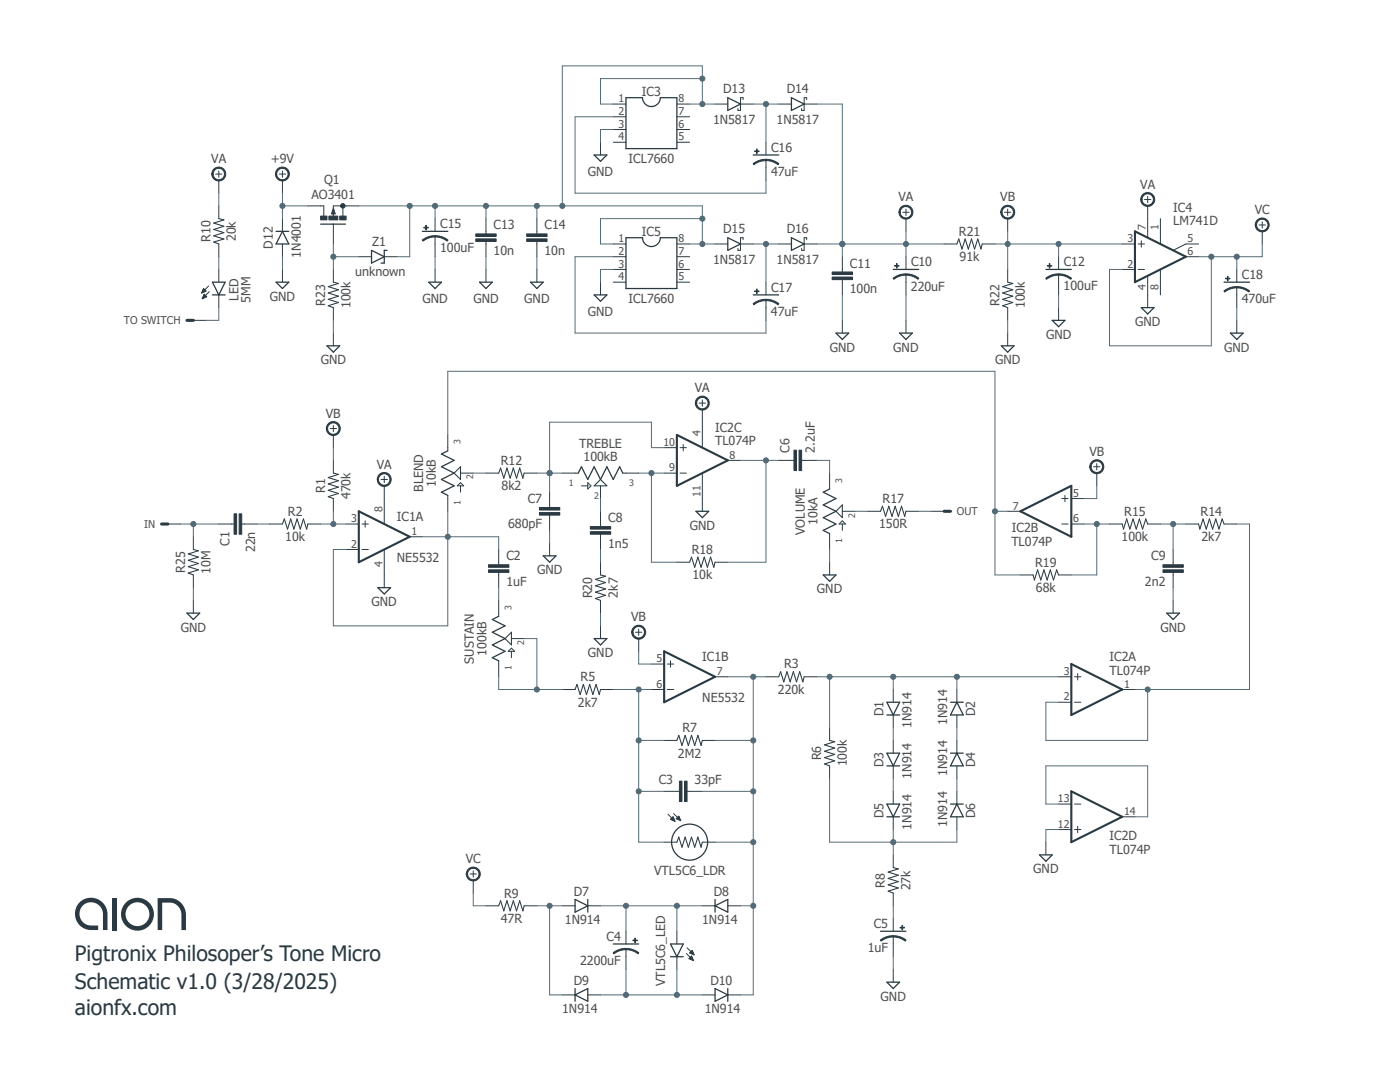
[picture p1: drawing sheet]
<svg xmlns="http://www.w3.org/2000/svg" width="279mm" height="216mm" viewBox="0 0 279 216" stroke-linecap="round" stroke-linejoin="round" font-family="sans-serif">
<!-- layer: Layer 1 -->
<path d="M43.7 43.6l1 .3-2 .6 2 .6-2 .7 2 .6-2 .7 2 .6-2 .6 1 .4M91.9 93.1v2.6l-1.3-1.3zM118.6 96.9l1.2-1.2 1.3 1.2zM168.1 100.8v2.5l-1.3-1.3zM100.8 127.4l1.3-1.2v2.5z" fill="none" stroke="#2b3a42" stroke-width=".21"/>
<g fill="none" stroke="#2b3a42" stroke-width=".2">
<path d="M55.7 34.7h1.3M56.4 34.1v1.3M40.3 58.4h.2M40.3 58.3h.4M40.4 58.1h.6M40.4 59.6h.1M40.4 58h.6M40.4 59.5h.3M40.5 59.3h.5M40.5 57.9h.4M40.5 57.8h.3M40.5 59.2h.7"/>
<path d="M40.6 59.1h.5M40.6 57.7h.1M40.6 57.6l.5 .5-.9 .4zM40.6 59h.4M40.7 58.9h.2M40.7 58.7l-.3 .9M40.7 58.7l.6 .5-.9 .4M40.7 58.7h.1M41.6 57.1l-1.4 1.4M41.8 58.2l-1.4 1.4M43.7 41.1v2.5M43.7 48.7v2.5"/>
<path d="M43.7 53.8v2.5M43.7 58.8v2.6M89.4 86.8v3.2M89.4 98.8v3.2M91.3 96.9l.6-.6 .6 .6zM91.9 96.9v1.3M91.9 94.4h2.5M112.2 94.4h3.2M116 96.9h1.3M117.3 96.3l.6 .6-.6 .7zM119.8 96.9v2.6M124.3 94.4h3.2"/>
<path d="M165.6 94.4v3.2M99.5 119.8v3.2M165.6 106.5v3.1M167.5 104.6l.6-.7 .6 .7zM168.1 104.6v1.2M168.1 102h2.5M99.5 131.9v3.1M101.4 130l.7-.7 .6 .7zM102.1 127.4h2.5M102.1 130v1.2"/>
</g>
<path d="M42.4 56.3h2.5l-1.2 2.5zM42.4 58.8h2.5M89.4 90l-1.3 .6 2.5 1.3-2.5 1.2 2.5 1.3-2.5 1.3 2.5 1.2-2.5 1.3 1.3 .6M115.4 94.4l.6-1.3 1.3 2.6 1.3-2.6 1.2 2.6 1.3-2.6 1.3 2.6 1.3-2.6 .6 1.3M165.6 97.6l-1.3 .6 2.5 1.3-2.5 1.3 2.5 1.2-2.5 1.3 2.5 1.3-2.5 1.2 1.3 .7M99.5 123l-1.2 .6 2.5 1.3-2.5 1.3 2.5 1.2-2.5 1.3 2.5 1.3-2.5 1.2 1.2 .7" fill="none" stroke="#2b3a42" stroke-width=".25"/>
<path d="M55.4 33.8a1.4 1.4 0 0 1 2.2 .2 1.4 1.4 0 0 1-.9 2.1 1.4 1.4 0 0 1-1.7-1.4h.2a1.14 1.14 0 0 1 1.7-.9 1.14 1.14 0 0 1 .1 1.9 1.14 1.14 0 0 1-1.8-.7v-.3h-.2z" fill-rule="evenodd" fill="#2b3a42"/>
<path d="M55.4 33.8a1.4 1.4 0 0 1 2.2 .2 1.4 1.4 0 0 1-.9 2.1 1.4 1.4 0 0 1-1.7-1.4h.2a1.14 1.14 0 0 1 1.7-.9 1.14 1.14 0 0 1 .1 1.9 1.14 1.14 0 0 1-1.8-.7v-.3h-.2zM56.4 36v2.5M107.1 43.6v3.1M107.1 48.2v3M180.2 42.4h1.2M180.8 41.7v1.3M33.5 104.6h2.5M185.9 102h2.5" fill="none" stroke="#2b3a42" stroke-width=".2"/>
<path d="M32.2 104.6h1.3M188.4 102h1.3" fill="none" stroke="#2b3a42" stroke-width=".61"/>
<g fill="#2b3a42" stroke="#2b3a42" stroke-width=".2">
<path d="M105.1 46.7h4.1v.5h-4.1z"/>
<path d="M105.1 47.7h4.1v.5h-4.1z"/>
</g>
<path d="M179.8 41.4a1.4 1.4 0 0 1 2.2 .2 1.4 1.4 0 0 1-.8 2.1 1.4 1.4 0 0 1-1.8-1.3h.3a1.14 1.14 0 0 1 1.6-1 1.14 1.14 0 0 1 .2 1.9 1.14 1.14 0 0 1-1.8-.7v-.2h-.3z" fill-rule="evenodd" fill="#2b3a42"/>
<g fill="none" stroke="#2b3a42" stroke-width=".2">
<path d="M122.4 48.7h2.5M122.4 51.2h2.5M122.4 53.8h2.5M122.4 56.3h2.5M135.1 48.7h2.5M135.1 51.2h2.5M135.1 53.8h2.5M135.1 56.3h2.5M142.7 48.7h2.5M147.8 48.7h2.5M148.3 47.8v-.4h-.5v2.6h-.5v-.4M152.9 59.9v1.5"/>
<path d="M155.4 48.7h2.5M160.5 48.7h2.5M161 47.8v-.4h-.5v2.6h-.5v-.4M179.8 41.4a1.4 1.4 0 0 1 2.2 .2 1.4 1.4 0 0 1-.8 2.1 1.4 1.4 0 0 1-1.8-1.3h.3a1.14 1.14 0 0 1 1.6-1 1.14 1.14 0 0 1 .2 1.9 1.14 1.14 0 0 1-1.8-.7v-.2h-.3zM180.8 43.6v2.6"/>
</g>
<path d="M124.9 47.4h3.3a1.78 1.78 0 0 0 1.8 1.8 1.78 1.78 0 0 0 1.8-1.8h3.3v10.2h-10.2zM145.2 47.4l2.6 1.3-2.6 1.3zM150.3 58.8h5.1M157.9 47.4l2.6 1.3-2.6 1.3z" fill="none" stroke="#2b3a42" stroke-width=".25"/>
<path d="M152.9 59.7l1.3 .2 1.2 .7-.1 .2-.9-.5-1.5-.3z" fill-rule="evenodd" fill="#2b3a42"/>
<path d="M152.9 59.7l1.3 .2 1.2 .7-.1 .2-.9-.5-1.5-.3z" fill="none" stroke="#2b3a42" stroke-width=".2"/>
<path d="M150.3 60.6l1.2-.7 1.4-.2v.3l-1.1 .1-1.3 .7z" fill-rule="evenodd" fill="#2b3a42"/>
<path d="M150.3 60.6l1.2-.7 1.4-.2v.3l-1.1 .1-1.3 .7z" fill="none" stroke="#2b3a42" stroke-width=".2"/>
<path d="M150.6 58.1h.9v.1h-.9z" fill="#2b3a42"/>
<path d="M150.6 58.1h.9v.1h-.9z" fill="none" stroke="#2b3a42" stroke-width=".2"/>
<path d="M151 57.7h.1v.9h-.1z" fill="#2b3a42"/>
<path d="M151 57.7h.1v.9h-.1zM152.9 56.3v2.5M168.1 51.2v3.1M168.1 55.8v3M180.8 54.8v1.5M152.9 61.4v2.5" fill="none" stroke="#2b3a42" stroke-width=".2"/>
<g fill="#2b3a42" stroke="#2b3a42" stroke-width=".2">
<path d="M166.1 54.3h4v.5h-4z"/>
<path d="M166.1 55.3h4v.5h-4z"/>
</g>
<path d="M178.3 53.8h5" fill="none" stroke="#2b3a42" stroke-width=".25"/>
<path d="M180.8 54.7l1.4 .2 1.2 .6-.2 .2-1.4-.7-1-.1z" fill-rule="evenodd" fill="#2b3a42"/>
<path d="M180.8 54.7l1.4 .2 1.2 .6-.2 .2-1.4-.7-1-.1z" fill="none" stroke="#2b3a42" stroke-width=".2"/>
<path d="M178.2 55.5l.3-.1a4 4 0 0 1 2.3-.7v.2l-1 .1-1.4 .7z" fill-rule="evenodd" fill="#2b3a42"/>
<path d="M178.2 55.5l.3-.1a4 4 0 0 1 2.3-.7v.2l-1 .1-1.4 .7z" fill="none" stroke="#2b3a42" stroke-width=".2"/>
<path d="M178.5 53h.9v.1h-.9z" fill="#2b3a42"/>
<path d="M178.5 53h.9v.1h-.9z" fill="none" stroke="#2b3a42" stroke-width=".2"/>
<path d="M178.9 52.6h.1v.9h-.1z" fill="#2b3a42"/>
<path d="M178.9 52.6h.1v.9h-.1zM180.8 51.2v2.6M180.8 56.3v2.5M188.4 48.7h2.6M196 48.7h2.6M200.5 42.4h1.2M201.1 41.7v1.3M201.1 53.8v2.5M201.1 61.4v2.5" fill="none" stroke="#2b3a42" stroke-width=".2"/>
<path d="M191 48.7l.3-1 .7 2 .6-2 .7 2 .6-2 .6 2 .6-2 .7 2 .2-1M201.1 56.3l1 .3-2 .6 2 .6-2 .7 2 .6-2 .6 2 .7-2 .6 1 .4" fill="none" stroke="#2b3a42" stroke-width=".21"/>
<path d="M200.1 41.4a1.4 1.4 0 0 1 2.2 .2 1.4 1.4 0 0 1-.8 2.1 1.4 1.4 0 0 1-1.8-1.3h.3a1.15 1.15 0 0 1 1.6-1.1 1.15 1.15 0 0 1 .3 1.9 1.15 1.15 0 0 1-1.9-.6v-.2h-.3z" fill-rule="evenodd" fill="#2b3a42"/>
<g fill="none" stroke="#2b3a42" stroke-width=".2">
<path d="M200.1 41.4a1.4 1.4 0 0 1 2.2 .2 1.4 1.4 0 0 1-.8 2.1 1.4 1.4 0 0 1-1.8-1.3h.3a1.15 1.15 0 0 1 1.6-1.1 1.15 1.15 0 0 1 .3 1.9 1.15 1.15 0 0 1-1.9-.6v-.2h-.3zM201.1 43.6v2.6M201.1 66.5v2.5M211.3 61.4v2.5M65.9 85.5h1.3M66.5 84.9v1.2M66.5 91.9v2.5M66.5 99.5v2.5M38.6 107.1v2.5M38.6 114.7v2.6M43.7 104.6h3M48.2 104.6h3.1"/>
<path d="M53.8 104.6h2.6M61.4 104.6h2.6"/>
</g>
<path d="M199.8 69h2.6l-1.3 1.3zM210 63.9h2.5l-1.2 1.3z" fill="none" stroke="#2b3a42" stroke-width=".25"/>
<path d="M66.5 94.4l1 .3-2 .6 2 .6-2 .7 2 .6-2 .6 2 .7-2 .6 1 .4M38.6 109.6l1 .3-2 .6 2 .7-2 .6 2 .6-2 .7 2 .6-2 .6 1 .4M56.4 104.6l.3-1.1 .7 2.1 .6-2.1 .7 2.1 .6-2.1 .6 2.1 .7-2.1 .6 2.1 .2-1" fill="none" stroke="#2b3a42" stroke-width=".21"/>
<g fill="#2b3a42" stroke="#2b3a42" stroke-width=".2">
<path d="M46.7 102.5h.5v4.1h-.5z"/>
<path d="M47.7 102.5h.5v4.1h-.5z"/>
</g>
<path d="M65.5 84.6a1.39 1.39 0 0 1 2.2 .2 1.39 1.39 0 0 1-.8 2.1 1.39 1.39 0 0 1-1.8-1.4h.3a1.14 1.14 0 0 1 1.7-.9 1.14 1.14 0 0 1 .1 1.9 1.14 1.14 0 0 1-1.8-.7v-.3h-.3z" fill-rule="evenodd" fill="#2b3a42"/>
<g fill="none" stroke="#2b3a42" stroke-width=".2">
<path d="M65.5 84.6a1.39 1.39 0 0 1 2.2 .2 1.39 1.39 0 0 1-.8 2.1 1.39 1.39 0 0 1-1.8-1.4h.3a1.14 1.14 0 0 1 1.7-.9 1.14 1.14 0 0 1 .1 1.9 1.14 1.14 0 0 1-1.8-.7v-.3h-.3zM66.5 86.8v2.5M76.1 95.7h1.2M76.7 95v1.3M76.7 99.5v5.1M132.5 89.3h2.6M132.5 94.4h2.6M135.7 89.3h1.3M135.7 94.4h1.3M136.4 88.7v1.3M145.2 91.9h2.6M69.1 104.6h2.5"/>
<path d="M69.1 109.6h2.5M72.2 104.6h1.3M72.2 109.6h1.3M72.9 103.9v1.3M76.7 109.6v5.1M81.8 107.1h2.5"/>
</g>
<path d="M135.1 86.8l10.1 5.1-10.1 5zM71.6 102l10.2 5.1-10.2 5.1z" fill="none" stroke="#2b3a42" stroke-width=".42"/>
<path d="M75.6 94.7a1.4 1.4 0 0 1 2.3 .2 1.4 1.4 0 0 1-.8 2.1 1.4 1.4 0 0 1-1.8-1.3h.2a1.14 1.14 0 0 1 1.7-1 1.14 1.14 0 0 1 .2 2 1.14 1.14 0 0 1-1.8-.7l-.1-.3h-.2z" fill-rule="evenodd" fill="#2b3a42"/>
<g fill="none" stroke="#2b3a42" stroke-width=".2">
<path d="M140.2 79.8v1.3M75.6 94.7a1.4 1.4 0 0 1 2.3 .2 1.4 1.4 0 0 1-.8 2.1 1.4 1.4 0 0 1-1.8-1.3h.2a1.14 1.14 0 0 1 1.7-1 1.14 1.14 0 0 1 .2 2 1.14 1.14 0 0 1-1.8-.7l-.1-.3h-.2zM76.7 96.9v2.6M97 94.4h2.5M104.6 94.4h2.5M109.7 98.2v3.1M139.5 80.4h1.3M140.2 84.2v5.1M140.2 94.4v5.1M155.4 91.9h3.1M160 91.9h3M76.7 114.7v2.6"/>
<path d="M109.7 102.8v3M109.7 108.4v2.5M119.8 102v3.1M119.8 106.6v3M119.8 112.2v2.5M119.8 119.8v2.5M135.1 112.2h2.5M142.7 112.2h2.5M165.6 112.2v2.5M173.2 102h2.5M180.8 102h2.5M119.8 124.9v2.5"/>
<path d="M130 132.5h2.5M130 137.6h2.5M133.2 132.5h1.3M133.2 137.6h1.3M133.8 131.9v1.2M142.7 135h2.5M211.3 135h2.5M214.4 135h1.3M215.1 134.4v1.3M224 137.6h2.5M211.3 140.1h2.5M214.4 140.1h1.3"/>
</g>
<path d="M75.4 117.3h2.6l-1.3 1.2zM108.4 110.9h2.6l-1.3 1.3zM164.3 114.7h2.5l-1.2 1.3zM118.6 127.4h2.5l-1.3 1.3z" fill="none" stroke="#2b3a42" stroke-width=".25"/>
<path d="M99.5 94.4l.4-1 .6 2 .7-2 .6 2 .6-2 .7 2 .6-2 .7 2 .2-1M119.8 114.7l1.1 .3-2.1 .6 2.1 .6-2.1 .7 2.1 .6-2.1 .7 2.1 .6-2.1 .6 1 .4M137.6 112.2l.4-1 .6 2 .7-2 .6 2 .6-2 .7 2 .6-2 .7 2 .2-1M180.8 102l-.2 1-.7-2-.6 2-.7-2-.6 2-.6-2-.7 2-.6-2-.4 1" fill="none" stroke="#2b3a42" stroke-width=".21"/>
<g fill="#2b3a42" stroke="#2b3a42" stroke-width=".2">
<path d="M107.7 101.3h4v.5h-4z"/>
<path d="M107.7 102.3h4v.5h-4z"/>
<path d="M117.8 105.1h4.1v.5h-4.1z"/>
<path d="M117.8 106.1h4.1v.5h-4.1z"/>
<path d="M158.5 89.8h.5v4.1h-.5z"/>
<path d="M159.5 89.8h.5v4.1h-.5z"/>
</g>
<path d="M132.5 130l10.2 5-10.2 5.1zM213.8 132.5l10.2 5.1-10.2 5.1z" fill="none" stroke="#2b3a42" stroke-width=".42"/>
<path d="M139.1 79.5a1.4 1.4 0 0 1 2.3 .2 1.4 1.4 0 0 1-.9 2.1 1.4 1.4 0 0 1-1.7-1.4h.2a1.15 1.15 0 0 1 1.6-1 1.15 1.15 0 0 1 .3 1.9 1.15 1.15 0 0 1-1.8-.6l-.1-.3h-.2z" fill-rule="evenodd" fill="#2b3a42"/>
<path d="M211.3 54.8v1.5M139.1 79.5a1.4 1.4 0 0 1 2.3 .2 1.4 1.4 0 0 1-.9 2.1 1.4 1.4 0 0 1-1.7-1.4h.2a1.15 1.15 0 0 1 1.6-1 1.15 1.15 0 0 1 .3 1.9 1.15 1.15 0 0 1-1.8-.6l-.1-.3h-.2zM140.2 81.7v2.5M140.2 99.5v2.5M99.5 109.6v3.1M99.5 114.2v3.1M112.2 137.6h2.6M119.8 137.6h2.6" fill="none" stroke="#2b3a42" stroke-width=".2"/>
<path d="M208.7 53.8h5.1M138.9 102h2.5l-1.2 1.3z" fill="none" stroke="#2b3a42" stroke-width=".25"/>
<g fill="#2b3a42" stroke="#2b3a42" stroke-width=".2">
<path d="M97.5 112.7h4.1v.5h-4.1z"/>
<path d="M97.5 113.7h4.1v.5h-4.1z"/>
</g>
<path d="M114.8 137.6l.3-1 .7 2 .6-2 .7 2 .6-2 .6 2 .7-2 .6 2 .2-1" fill="none" stroke="#2b3a42" stroke-width=".21"/>
<path d="M211.3 54.7h.2a4.1 4.1 0 0 1 2.3 .8l-.1 .2-1.4-.7-1-.1z" fill-rule="evenodd" fill="#2b3a42"/>
<path d="M211.3 54.7h.2a4.1 4.1 0 0 1 2.3 .8l-.1 .2-1.4-.7-1-.1z" fill="none" stroke="#2b3a42" stroke-width=".2"/>
<path d="M208.7 55.5l1.2-.6 1.4-.2v.2l-1.1 .1-1.3 .7z" fill-rule="evenodd" fill="#2b3a42"/>
<path d="M208.7 55.5l1.2-.6 1.4-.2v.2l-1.1 .1-1.3 .7z" fill="none" stroke="#2b3a42" stroke-width=".2"/>
<path d="M209 53h.9v.1h-.9z" fill="#2b3a42"/>
<path d="M209 53h.9v.1h-.9z" fill="none" stroke="#2b3a42" stroke-width=".2"/>
<path d="M209.4 52.6h.1v.9h-.1z" fill="#2b3a42"/>
<path d="M209.4 52.6h.1v.9h-.1zM211.3 51.2v2.6M211.3 56.3v2.5M246.8 57.3v1.5" fill="none" stroke="#2b3a42" stroke-width=".2"/>
<path d="M244.3 56.3h5.1" fill="none" stroke="#2b3a42" stroke-width=".25"/>
<path d="M246.8 57.2l1.4 .2 1.2 .7-.2 .2-1.3-.7-1.1-.2z" fill-rule="evenodd" fill="#2b3a42"/>
<path d="M246.8 57.2l1.4 .2 1.2 .7-.2 .2-1.3-.7-1.1-.2z" fill="none" stroke="#2b3a42" stroke-width=".2"/>
<path d="M244.3 58.1l1.2-.7 1.3-.2v.2l-1.5 .3-.9 .6z" fill-rule="evenodd" fill="#2b3a42"/>
<path d="M244.3 58.1l1.2-.7 1.3-.2v.2l-1.5 .3-.9 .6z" fill="none" stroke="#2b3a42" stroke-width=".2"/>
<path d="M244.6 55.5h.9v.1h-.9z" fill="#2b3a42"/>
<path d="M244.6 55.5h.9v.1h-.9z" fill="none" stroke="#2b3a42" stroke-width=".2"/>
<path d="M245 55.1h.1v.9h-.1z" fill="#2b3a42"/>
<path d="M245 55.1h.1v.9h-.1zM246.8 53.8v2.5M246.8 58.8v2.6M251.3 44.9h1.2M251.9 44.3v1.2M246.8 63.9v2.6M97 180.7h2.5M104.6 180.7h2.5" fill="none" stroke="#2b3a42" stroke-width=".2"/>
<path d="M245.6 66.5h2.5l-1.3 1.2z" fill="none" stroke="#2b3a42" stroke-width=".25"/>
<path d="M99.5 180.7l.4-1 .6 2.1 .7-2.1 .6 2.1 .6-2.1 .7 2.1 .6-2.1 .7 2.1 .2-1.1" fill="none" stroke="#2b3a42" stroke-width=".21"/>
<path d="M250.9 43.9a1.4 1.4 0 0 1 2.2 .3 1.4 1.4 0 0 1-.8 2 1.4 1.4 0 0 1-1.8-1.3h.3a1.15 1.15 0 0 1 1.6-1.1 1.15 1.15 0 0 1 .3 1.9 1.15 1.15 0 0 1-1.9-.5v-.3h-.3z" fill-rule="evenodd" fill="#2b3a42"/>
<path d="M250.9 43.9a1.4 1.4 0 0 1 2.2 .3 1.4 1.4 0 0 1-.8 2 1.4 1.4 0 0 1-1.8-1.3h.3a1.15 1.15 0 0 1 1.6-1.1 1.15 1.15 0 0 1 .3 1.9 1.15 1.15 0 0 1-1.9-.5v-.3h-.3zM251.9 46.2v2.5M93.8 174.4h1.3M94.4 173.8v1.2" fill="none" stroke="#2b3a42" stroke-width=".2"/>
<path d="M93.4 173.4a1.4 1.4 0 0 1 2.3 .3 1.4 1.4 0 0 1-.9 2.1 1.4 1.4 0 0 1-1.8-1.4h.3a1.15 1.15 0 0 1 1.6-1.1 1.15 1.15 0 0 1 .3 1.9 1.15 1.15 0 0 1-1.9-.5v-.3h-.3z" fill-rule="evenodd" fill="#2b3a42"/>
<path d="M211.9 99.5h1.3M212.5 98.8v1.3M213.8 99.5h2.5M201.1 102h2.5M211.9 104.6h1.3M213.8 104.6h2.5M126.8 126.2h1.3M127.5 125.5v1.3M93.4 173.4a1.4 1.4 0 0 1 2.3 .3 1.4 1.4 0 0 1-.9 2.1 1.4 1.4 0 0 1-1.8-1.4h.3a1.15 1.15 0 0 1 1.6-1.1 1.15 1.15 0 0 1 .3 1.9 1.15 1.15 0 0 1-1.9-.5v-.3h-.3zM94.4 175.7v2.5" fill="none" stroke="#2b3a42" stroke-width=".2"/>
<path d="M203.6 102l10.2-5.1v10.2z" fill="none" stroke="#2b3a42" stroke-width=".42"/>
<path d="M126.4 125.2a1.39 1.39 0 0 1 2.3 .2 1.39 1.39 0 0 1-.9 2.1 1.39 1.39 0 0 1-1.7-1.3h.2a1.15 1.15 0 0 1 1.6-1.1 1.15 1.15 0 0 1 .3 1.9 1.15 1.15 0 0 1-1.8-.6l-.1-.2h-.2z" fill-rule="evenodd" fill="#2b3a42"/>
<g fill="none" stroke="#2b3a42" stroke-width=".2">
<path d="M126.4 125.2a1.39 1.39 0 0 1 2.3 .2 1.39 1.39 0 0 1-.9 2.1 1.39 1.39 0 0 1-1.7-1.3h.2a1.15 1.15 0 0 1 1.6-1.1 1.15 1.15 0 0 1 .3 1.9 1.15 1.15 0 0 1-1.8-.6l-.1-.2h-.2zM127.5 127.4v2.6M152.9 135h2.5M160.5 135h2.5M178.3 137.6v2.5M191 137.6v2.5M132.5 147.7h2.6M132.5 157.9h3.1M137.1 157.9h3.1M140.2 147.7h2.5M165.6 145.2v2.5M165.6 152.8v2.6"/>
<path d="M178.3 142.7v2.5M178.3 147.7v2.6M178.3 152.8v2.6M178.3 157.9v2.5M191 142.7v2.5M191 147.7v2.6M191 152.8v2.6M191 157.9v2.5M132.5 168h2.6M133.3 162.5l1.4 1.4M133.8 163.5l.5-.5 .4 .9zM133.9 163.4h.6"/>
<path d="M134 163.6h.6M134 163.3h.5M134.1 163.2h.3M134.2 163.1h.2M134.3 163.7h.3M134.5 162.3l1.3 1.4M134.6 163.8h.1M135 163.4l.5-.5 .3 .8zM135 163.3h.7M135.1 163.2h.5M135.1 163.4h.6M135.2 163.1h.4"/>
<path d="M135.4 162.9h.1M135.4 163.6h.4M135.7 163.7h.1M140.2 168h2.5M178.3 163v2.5M178.3 170.6v2.5M178.3 178.2v2.5M191 163v2.5M112.2 180.7h2.6M112.2 198.5h2.6M117.3 180.7h2.5M117.3 198.5h2.5"/>
<path d="M135.1 185.8v2.6M135.1 190.9v2.5M137 190.3l1.4 1.4M137.1 189.1l1.4 1.4M137.5 191.3l.9 .4M137.5 191.3l.5-.5 .4 .9M137.5 191.3h.7M137.6 191.2h.6M137.6 190.1l.5-.5 .4 .9zM137.7 190.1h.6M137.7 191.1h.4M137.8 190.2h.6"/>
<path d="M137.8 190h.5M137.8 191.4h.5M137.9 190.9h.2M137.9 189.8h.3M138 190.8h.1M138 189.7h.2M138.1 190.3h.3M138.1 191.5h.2M138.3 190.5h.2M138.4 191.7h.1M140.2 180.7h2.5M140.2 198.5h2.5"/>
<path d="M145.2 180.7h2.6M145.2 198.5h2.6M178.3 186.8v1.6"/>
</g>
<path d="M160.5 135l-.3 1.1-.6-2.1-.6 2.1-.7-2.1-.6 2.1-.6-2.1-.7 2.1-.6-2.1-.4 1M140.2 147.7l-.3 1.1-.6-2.1-.7 2.1-.6-2.1-.6 2.1-.7-2.1-.6 2.1-.6-2.1-.4 1M165.6 147.7l1 .3-2.1 .6 2.1 .7-2.1 .6 2.1 .6-2.1 .7 2.1 .6-2.1 .6 1.1 .4M135.1 168l.4-1 .6 2.1 .6-2.1 .7 2.1 .6-2.1 .6 2.1 .7-2.1 .6 2.1 .3-1.1M178.3 173.1l1 .3-2.1 .6 2.1 .6-2.1 .7 2.1 .6-2.1 .7 2.1 .6-2.1 .6 1.1 .4" fill="none" stroke="#2b3a42" stroke-width=".21"/>
<g fill="#2b3a42" stroke="#2b3a42" stroke-width=".2">
<path d="M135.6 155.9h.5v4h-.5z"/>
<path d="M136.6 155.9h.5v4h-.5z"/>
</g>
<g fill="none" stroke="#2b3a42" stroke-width=".25">
<path d="M177 142.7h2.5M177 152.8h2.5M177 140.1h2.5l-1.2 2.6zM177 150.3h2.5l-1.2 2.5zM189.7 140.1h2.5M189.7 150.3h2.5M191 140.1l1.2 2.6h-2.5zM191 150.3l1.2 2.5h-2.5zM114.8 179.5l2.5 1.2-2.5 1.3zM117.3 179.5v2.5M142.7 179.5v2.5M177 163h2.5"/>
<path d="M177 160.4h2.5l-1.2 2.6zM189.7 160.4h2.5M191 160.4l1.2 2.6h-2.5zM114.8 198.5l2.5-1.2v2.5zM114.8 197.3v2.5M133.8 188.4h2.6l-1.3 2.5zM133.8 190.9h2.6M142.7 197.3l2.5 1.2-2.5 1.3zM142.7 180.7l2.5-1.2v2.5zM145.2 197.3v2.5M175.7 185.8h5.1"/>
<circle cx="137.6" cy="168" r="3.6"/>
</g>
<path d="M175.7 187.6l.2-.2a4 4 0 0 1 2.4-.7v.3l-1.1 .1-1.3 .7z" fill-rule="evenodd" fill="#2b3a42"/>
<path d="M175.7 187.6l.2-.2a4 4 0 0 1 2.4-.7v.3l-1.1 .1-1.3 .7z" fill="none" stroke="#2b3a42" stroke-width=".2"/>
<path d="M178.3 186.7l1.3 .2 1.2 .7-.1 .2-1.4-.7-1-.1z" fill-rule="evenodd" fill="#2b3a42"/>
<g fill="none" stroke="#2b3a42" stroke-width=".2">
<path d="M228.4 39.8h1.3M229 39.2v1.2M224 48.7h2.5M224 53.8h2.5M227.1 48.7h1.3M227.1 53.8h1.3M227.8 48v1.3M229 43.6v3.7M229 55.1v3.7M231.6 43.6v5M231.6 53.8v5M236.7 51.2h2.5"/>
<path d="M239.2 48.7h-2.5l-2.5 1.2M221.4 104.6h2.6M229 104.6h2.6M234.1 109.6v3.1M234.1 114.2v3.1M234.1 119.8v2.5M236.7 104.6h2.5M244.3 104.6h2.5M178.3 186.7l1.3 .2 1.2 .7-.1 .2-1.4-.7-1-.1zM178.3 183.3v2.5M178.3 188.4v2.5M178.3 193.4v2.6"/>
</g>
<g fill="#2b3a42" stroke="#2b3a42" stroke-width=".2">
<path d="M179.6 185h.9v.2h-.9z"/>
<path d="M180 184.7h.1v.8h-.1z"/>
<path d="M232.1 112.7h4.1v.5h-4.1z"/>
<path d="M232.1 113.7h4.1v.5h-4.1z"/>
</g>
<path d="M232.9 122.3h2.5l-1.3 1.3zM177 196h2.5l-1.2 1.3z" fill="none" stroke="#2b3a42" stroke-width=".25"/>
<path d="M229 104.6l-.3-1.1-.7 2.1-.6-2.1-.6 2.1-.7-2.1-.6 2.1-.6-2.1-.7 2.1-.2-1M244.3 104.6l-.4-1.1-.6 2.1-.7-2.1-.6 2.1-.6-2.1-.7 2.1-.6-2.1-.6 2.1-.3-1" fill="none" stroke="#2b3a42" stroke-width=".21"/>
<path d="M226.5 46.2l10.2 5-10.2 5.1z" fill="none" stroke="#2b3a42" stroke-width=".42"/>
<path d="M228 38.8a1.4 1.4 0 0 1 2.3 .3 1.4 1.4 0 0 1-.9 2.1 1.4 1.4 0 0 1-1.8-1.4h.3a1.15 1.15 0 0 1 1.6-1.1 1.15 1.15 0 0 1 .3 1.9 1.15 1.15 0 0 1-1.9-.5v-.3h-.3z" fill-rule="evenodd" fill="#2b3a42"/>
<path d="M228 38.8a1.4 1.4 0 0 1 2.3 .3 1.4 1.4 0 0 1-.9 2.1 1.4 1.4 0 0 1-1.8-1.4h.3a1.15 1.15 0 0 1 1.6-1.1 1.15 1.15 0 0 1 .3 1.9 1.15 1.15 0 0 1-1.9-.5v-.3h-.3zM229 41.1v2.5M229 58.8v2.6M218.2 93.1h1.3M218.9 92.5v1.3" fill="none" stroke="#2b3a42" stroke-width=".2"/>
<path d="M227.8 61.4h2.5l-1.3 1.3z" fill="none" stroke="#2b3a42" stroke-width=".25"/>
<path d="M217.9 92.2a1.4 1.4 0 0 1 2.2 .2 1.4 1.4 0 0 1-.8 2.1 1.4 1.4 0 0 1-1.8-1.4h.2a1.15 1.15 0 0 1 1.7-1 1.15 1.15 0 0 1 .2 1.9 1.15 1.15 0 0 1-1.8-.6l-.1-.3h-.2z" fill-rule="evenodd" fill="#2b3a42"/>
<path d="M217.9 92.2a1.4 1.4 0 0 1 2.2 .2 1.4 1.4 0 0 1-.8 2.1 1.4 1.4 0 0 1-1.8-1.4h.2a1.15 1.15 0 0 1 1.7-1 1.15 1.15 0 0 1 .2 1.9 1.15 1.15 0 0 1-1.8-.6l-.1-.3h-.2zM218.9 94.4v2.5M203.6 114.7h2.6M211.3 114.7h2.5M124.9 189.4v1.5" fill="none" stroke="#2b3a42" stroke-width=".2"/>
<path d="M206.2 114.7l.2 1 .7-2 .6 2 .6-2 .7 2 .6-2 .6 2 .7-2 .4 1" fill="none" stroke="#2b3a42" stroke-width=".21"/>
<path d="M122.4 188.4h5.1" fill="none" stroke="#2b3a42" stroke-width=".25"/>
<path d="M122.4 190.1l1.2-.6 1.3-.2v.2l-1.5 .3-.9 .5z" fill-rule="evenodd" fill="#2b3a42"/>
<path d="M122.4 190.1l1.2-.6 1.3-.2v.2l-1.5 .3-.9 .5z" fill="none" stroke="#2b3a42" stroke-width=".2"/>
<path d="M124.9 189.3l1.4 .2 1.2 .6-.2 .2-1.3-.7-1.1-.1z" fill-rule="evenodd" fill="#2b3a42"/>
<path d="M64 41.1h.6v2M66.5 41.5l.4 1.2h-.8zM66.5 41.7v1.6M66.5 44.7v1.5M68.4 41.1v2M69.1 41.1h-2.6v.4M38.6 119.8v2.5M124.9 189.3l1.4 .2 1.2 .6-.2 .2-1.3-.7-1.1-.1zM124.9 185.8v2.6M124.9 190.9v2.5" fill="none" stroke="#2b3a42" stroke-width=".2"/>
<g fill="#2b3a42" stroke="#2b3a42" stroke-width=".2">
<path d="M126.3 187.6h.9v.1h-.9z"/>
<path d="M126.7 187.2h.1v.9h-.1z"/>
</g>
<path d="M64 44.7h4.9M37.3 122.3h2.6l-1.3 1.3z" fill="none" stroke="#2b3a42" stroke-width=".25"/>
<path d="M66.5 42l.2 .6h-.3l.1-.5" fill="none" stroke="#2b3a42" stroke-width=".32"/>
<path d="M68 40.9a.46 .46 0 0 1 .8-.1 .46 .46 0 0 1-.2 .7 .46 .46 0 0 1-.6-.4h.5h-.5z" fill-rule="evenodd" fill="#2b3a42"/>
<g fill="none" stroke="#2b3a42" stroke-width=".2">
<path d="M56.4 43.6v2.6M56.4 48.7v2.5M56.4 53.8v2.5M61.4 41.1h2.6M66.5 46.2v2.5M66.5 53.8v2.5M68 40.9a.46 .46 0 0 1 .8-.1 .46 .46 0 0 1-.2 .7 .46 .46 0 0 1-.6-.4h.5h-.5zM69.1 41.1h2.5M71.6 51.2h2.5M76.7 51.2h2.5M86.8 47.2v1.5M66.5 61.4v2.5"/>
<path d="M66.5 66.5v2.5"/>
</g>
<g fill="#2b3a42" stroke="#2b3a42" stroke-width=".2">
<path d="M64 43.1h1.3v.8h-1.3z"/>
<path d="M67.8 43.1h1.3v.8h-1.3z"/>
<path d="M65.6 43.1h1.8v.8h-1.8z"/>
</g>
<path d="M66.5 56.3l1 .3-2 .6 2 .6-2 .7 2 .6-2 .6 2 .7-2 .6 1 .4" fill="none" stroke="#2b3a42" stroke-width=".21"/>
<path d="M55.1 46.2h2.5M55.1 56.3h2.5l-1.2 1.3zM56.4 46.2l1.2 2.5h-2.5zM74.1 50l2.6 1.2-2.6 1.3zM77.3 50h-.6v2.5h-.6M84.3 46.2h5.1M65.3 69h2.5l-1.3 1.3z" fill="none" stroke="#2b3a42" stroke-width=".25"/>
<path d="M86.8 47l1.4 .2 1.2 .7-.2 .2-1.3-.7-1.1-.1z" fill-rule="evenodd" fill="#2b3a42"/>
<path d="M86.8 47l1.4 .2 1.2 .7-.2 .2-1.3-.7-1.1-.1z" fill="none" stroke="#2b3a42" stroke-width=".2"/>
<path d="M84.3 47.9l1.2-.7 1.3-.2v.3l-1 .1-1.4 .7z" fill-rule="evenodd" fill="#2b3a42"/>
<g fill="none" stroke="#2b3a42" stroke-width=".2">
<path d="M148.3 19.9v-.4h-.5v2.5h-.5v-.3M161 19.9v-.4h-.5v2.5h-.5v-.3M122.4 20.8h2.5M122.4 23.3h2.5M122.4 25.8h2.5M122.4 28.4h2.5M135.1 20.8h2.5M135.1 23.3h2.5M135.1 25.8h2.5M135.1 28.4h2.5M142.7 20.8h2.5M147.8 20.8h2.5"/>
<path d="M152.9 31.9v1.6M155.4 20.8h2.5M160.5 20.8h2.5M84.3 47.9l1.2-.7 1.3-.2v.3l-1 .1-1.4 .7zM86.8 43.6v2.6M86.8 48.7v2.5M86.8 53.8v2.5M97 43.6v3.1M97 48.2v3M97 53.8v2.5M107.1 53.8v2.5M119.8 56.3v2.5"/>
</g>
<g fill="#2b3a42" stroke="#2b3a42" stroke-width=".2">
<path d="M84.6 45.4h.9v.1h-.9z"/>
<path d="M85 45h.1v.9h-.1z"/>
<path d="M95 46.7h4v.5h-4z"/>
<path d="M95 47.7h4v.5h-4z"/>
</g>
<path d="M124.9 19.5h3.3a1.78 1.78 0 0 0 1.8 1.8 1.78 1.78 0 0 0 1.8-1.8h3.3v10.2h-10.2zM145.2 19.5l2.6 1.3-2.6 1.2zM157.9 19.5l2.6 1.3-2.6 1.2zM150.3 30.9h5.1M85.6 56.3h2.5l-1.3 1.3zM95.7 56.3h2.6l-1.3 1.3zM105.9 56.3h2.5l-1.3 1.3zM118.6 58.8h2.5l-1.3 1.3z" fill="none" stroke="#2b3a42" stroke-width=".25"/>
<path d="M152.9 31.8l1.3 .2 1.2 .7-.1 .2-.9-.6-1.5-.3z" fill-rule="evenodd" fill="#2b3a42"/>
<path d="M152.9 31.8l1.3 .2 1.2 .7-.1 .2-.9-.6-1.5-.3z" fill="none" stroke="#2b3a42" stroke-width=".2"/>
<path d="M150.3 32.7l1.2-.7 1.4-.2v.2l-1.1 .2-1.3 .7z" fill-rule="evenodd" fill="#2b3a42"/>
<path d="M43 34.7h1.3M43.7 34.1v1.3M119.8 28.4v2.5M150.3 32.7l1.2-.7 1.4-.2v.2l-1.1 .2-1.3 .7zM152.9 28.4v2.5M152.9 33.5v2.5M168.1 63.9v2.6M180.8 63.9v2.6" fill="none" stroke="#2b3a42" stroke-width=".2"/>
<g fill="#2b3a42" stroke="#2b3a42" stroke-width=".2">
<path d="M150.6 30.1h.9v.1h-.9z"/>
<path d="M151 29.7h.1v.9h-.1z"/>
</g>
<path d="M118.6 30.9h2.5l-1.3 1.3zM166.8 66.5h2.6l-1.3 1.2zM179.5 66.5h2.6l-1.3 1.2z" fill="none" stroke="#2b3a42" stroke-width=".25"/>
<path d="M42.7 33.8a1.4 1.4 0 0 1 2.2 .2 1.4 1.4 0 0 1-.9 2.1 1.4 1.4 0 0 1-1.7-1.4h.2a1.14 1.14 0 0 1 1.6-1 1.14 1.14 0 0 1 .3 1.9 1.14 1.14 0 0 1-1.8-.6l-.1-.3h-.2z" fill-rule="evenodd" fill="#2b3a42"/>
<path d="M42.7 33.8a1.4 1.4 0 0 1 2.2 .2 1.4 1.4 0 0 1-.9 2.1 1.4 1.4 0 0 1-1.7-1.4h.2a1.14 1.14 0 0 1 1.6-1 1.14 1.14 0 0 1 .3 1.9 1.14 1.14 0 0 1-1.8-.6l-.1-.3h-.2zM43.7 36v2.5M38.6 63.9h2.5M208.7 168v2.6M211.3 165.5h2.5M211.3 160.4h2.5M214.4 165.5h1.3M214.4 160.4h1.3M215.1 164.9v1.3M224 163h2.5" fill="none" stroke="#2b3a42" stroke-width=".2"/>
<path d="M37.3 63.9h1.3" fill="none" stroke="#2b3a42" stroke-width=".61"/>
<path d="M213.8 157.9l10.2 5.1-10.2 5z" fill="none" stroke="#2b3a42" stroke-width=".42"/>
<path d="M207.5 170.6h2.5l-1.3 1.3z" fill="none" stroke="#2b3a42" stroke-width=".25"/>
<g fill="none" stroke="#526b78" stroke-width=".2">
<path d="M122.4 25.8h-2.6v2.6M43.7 51.2v2.6M56.4 51.2v2.6M86.8 51.2v2.6M97 51.2v2.6M107.1 51.2v2.6M122.4 53.8h-2.6v2.5M168.1 48.7v2.5M168.1 58.8v5.1M180.8 58.8v5.1M211.3 58.8v2.6M43.7 61.4v2.5h-2.6"/>
<path d="M66.5 63.9v2.6M201.1 63.9v2.6M246.8 61.4v2.5M38.6 117.3v2.5M109.7 105.8v2.6M165.6 109.6v2.6M234.1 117.3v2.5M119.8 122.3v2.6M211.3 165.5h-2.6v2.5M178.3 190.9v2.5"/>
</g>
<circle cx="168.1" cy="48.7" r=".51" fill="#526b78"/>
<g fill="none" stroke="#526b78" stroke-width=".2">
<path d="M168.1 48.7h12.7"/>
<circle cx="168.1" cy="48.7" r=".51"/>
</g>
<circle cx="168.1" cy="48.7" r=".51" fill="#526b78"/>
<g fill="none" stroke="#526b78" stroke-width=".2">
<path d="M188.4 48.7h-7.6v2.5"/>
<circle cx="168.1" cy="48.7" r=".51"/>
</g>
<circle cx="180.8" cy="48.7" r=".51" fill="#526b78"/>
<g fill="none" stroke="#526b78" stroke-width=".2">
<path d="M43.7 38.5v2.6M163 20.8h5.1v27.9h-5.1M122.4 51.2h-7.6v15.3h38.1v-2.6M150.3 48.7h5.1M152.9 48.7v7.6M180.8 46.2v2.5"/>
<circle cx="180.8" cy="48.7" r=".51"/>
</g>
<circle cx="152.9" cy="48.7" r=".51" fill="#526b78"/>
<g fill="none" stroke="#526b78" stroke-width=".2">
<path d="M198.6 48.7h2.5M201.1 46.2v7.6"/>
<circle cx="152.9" cy="48.7" r=".51"/>
</g>
<circle cx="201.1" cy="48.7" r=".51" fill="#526b78"/>
<g fill="none" stroke="#526b78" stroke-width=".2">
<path d="M201.1 48.7h22.9M211.3 48.7v2.5"/>
<circle cx="201.1" cy="48.7" r=".51"/>
</g>
<circle cx="211.3" cy="48.7" r=".51" fill="#526b78"/>
<g fill="none" stroke="#526b78" stroke-width=".2">
<path d="M66.5 89.3v2.6M218.9 96.9v2.6h-2.6M64 104.6h5.1M66.5 102v2.6M127.5 130v2.5h2.5"/>
<circle cx="211.3" cy="48.7" r=".51"/>
</g>
<circle cx="66.5" cy="104.6" r=".51" fill="#526b78"/>
<g fill="none" stroke="#526b78" stroke-width=".2">
<path d="M84.3 107.1h5.1M89.4 102v22.9h-22.9v-15.3h2.6"/>
<circle cx="66.5" cy="104.6" r=".51"/>
</g>
<circle cx="89.4" cy="107.1" r=".51" fill="#526b78"/>
<g fill="none" stroke="#526b78" stroke-width=".2">
<path d="M107.1 94.4h5.1M109.7 94.4v3.8M89.4 107.1h10.1v2.5"/>
<circle cx="89.4" cy="107.1" r=".51"/>
</g>
<circle cx="109.7" cy="94.4" r=".51" fill="#526b78"/>
<g fill="none" stroke="#526b78" stroke-width=".2">
<path d="M132.5 89.3h-2.5v-5.1h-20.3v10.2"/>
<circle cx="109.7" cy="94.4" r=".51"/>
</g>
<circle cx="109.7" cy="94.4" r=".51" fill="#526b78"/>
<g fill="none" stroke="#526b78" stroke-width=".2">
<path d="M94.4 94.4h2.6M119.8 99.5v2.5M127.5 94.4h5M130 94.4v17.8M119.8 109.6v2.6"/>
<circle cx="109.7" cy="94.4" r=".51"/>
</g>
<circle cx="130" cy="94.4" r=".51" fill="#526b78"/>
<g fill="none" stroke="#526b78" stroke-width=".2">
<path d="M147.8 91.9h7.6M152.9 91.9v20.3h-7.7M130 112.2h5.1"/>
<circle cx="130" cy="94.4" r=".51"/>
</g>
<circle cx="152.9" cy="91.9" r=".51" fill="#526b78"/>
<g fill="none" stroke="#526b78" stroke-width=".2">
<path d="M163 91.9h2.6v2.5M99.5 135v2.6h12.7M104.6 127.4h2.5v10.2"/>
<circle cx="152.9" cy="91.9" r=".51"/>
</g>
<circle cx="107.1" cy="137.6" r=".51" fill="#526b78"/>
<g fill="none" stroke="#526b78" stroke-width=".2">
<path d="M246.8 51.2v2.6M251.9 48.7v2.5h-10.2v17.8h-20.3v-15.2M99.5 117.3v2.5"/>
<circle cx="107.1" cy="137.6" r=".51"/>
</g>
<circle cx="246.8" cy="51.2" r=".51" fill="#526b78"/>
<g fill="none" stroke="#526b78" stroke-width=".2">
<path d="M221.4 53.8h2.6M239.2 51.2h2.5"/>
<circle cx="246.8" cy="51.2" r=".51"/>
</g>
<circle cx="241.7" cy="51.2" r=".51" fill="#526b78"/>
<g fill="none" stroke="#526b78" stroke-width=".2">
<path d="M130 137.6h-2.5v20.3M127.5 147.7h5M94.4 178.2v2.5h2.6"/>
<circle cx="241.7" cy="51.2" r=".51"/>
</g>
<circle cx="127.5" cy="147.7" r=".51" fill="#526b78"/>
<g fill="none" stroke="#526b78" stroke-width=".2">
<path d="M132.5 157.9h-5v10.1"/>
<circle cx="127.5" cy="147.7" r=".51"/>
</g>
<circle cx="127.5" cy="157.9" r=".51" fill="#526b78"/>
<g fill="none" stroke="#526b78" stroke-width=".2">
<path d="M122.4 137.6h5.1M127.5 168h5"/>
<circle cx="127.5" cy="157.9" r=".51"/>
</g>
<circle cx="127.5" cy="137.6" r=".51" fill="#526b78"/>
<g fill="none" stroke="#526b78" stroke-width=".2">
<path d="M119.8 180.7h20.4M135.1 180.7v5.1"/>
<circle cx="127.5" cy="137.6" r=".51"/>
</g>
<circle cx="135.1" cy="180.7" r=".51" fill="#526b78"/>
<g fill="none" stroke="#526b78" stroke-width=".2">
<path d="M124.9 180.7v5.1"/>
<circle cx="135.1" cy="180.7" r=".51"/>
</g>
<circle cx="124.9" cy="180.7" r=".51" fill="#526b78"/>
<g fill="none" stroke="#526b78" stroke-width=".2">
<path d="M119.8 198.5h20.4M135.1 193.4v5.1"/>
<circle cx="124.9" cy="180.7" r=".51"/>
</g>
<circle cx="135.1" cy="198.5" r=".51" fill="#526b78"/>
<g fill="none" stroke="#526b78" stroke-width=".2">
<path d="M124.9 193.4v5.1"/>
<circle cx="135.1" cy="198.5" r=".51"/>
</g>
<circle cx="124.9" cy="198.5" r=".51" fill="#526b78"/>
<g fill="none" stroke="#526b78" stroke-width=".2">
<path d="M107.1 180.7h5.1M109.7 180.7v17.8"/>
<circle cx="124.9" cy="198.5" r=".51"/>
</g>
<circle cx="109.7" cy="180.7" r=".51" fill="#526b78"/>
<g fill="none" stroke="#526b78" stroke-width=".2">
<path d="M145.2 135h5.1v22.9h-10.1M142.7 147.7h7.6M109.7 198.5h2.5M147.8 180.7h2.5v17.8h-2.5"/>
<circle cx="109.7" cy="180.7" r=".51"/>
</g>
<circle cx="150.3" cy="147.7" r=".51" fill="#526b78"/>
<g fill="none" stroke="#526b78" stroke-width=".2">
<path d="M150.3 157.9v10.1h-7.6"/>
<circle cx="150.3" cy="147.7" r=".51"/>
</g>
<circle cx="150.3" cy="157.9" r=".51" fill="#526b78"/>
<g fill="none" stroke="#526b78" stroke-width=".2">
<path d="M150.3 168v12.7"/>
<circle cx="150.3" cy="157.9" r=".51"/>
</g>
<circle cx="150.3" cy="180.7" r=".51" fill="#526b78"/>
<circle cx="150.3" cy="180.7" r=".51" fill="none" stroke="#526b78" stroke-width=".2"/>
<circle cx="150.3" cy="168" r=".51" fill="#526b78"/>
<g fill="none" stroke="#526b78" stroke-width=".2">
<path d="M150.3 135h2.6"/>
<circle cx="150.3" cy="168" r=".51"/>
</g>
<circle cx="150.3" cy="135" r=".51" fill="#526b78"/>
<g fill="none" stroke="#526b78" stroke-width=".2">
<path d="M163 135h15.3v2.6M165.6 135v10.2"/>
<circle cx="150.3" cy="135" r=".51"/>
</g>
<circle cx="165.6" cy="135" r=".51" fill="#526b78"/>
<g fill="none" stroke="#526b78" stroke-width=".2">
<path d="M178.3 135h12.7"/>
<circle cx="165.6" cy="135" r=".51"/>
</g>
<circle cx="178.3" cy="135" r=".51" fill="#526b78"/>
<g fill="none" stroke="#526b78" stroke-width=".2">
<path d="M211.3 135h-20.3v2.6"/>
<circle cx="178.3" cy="135" r=".51"/>
</g>
<circle cx="191" cy="135" r=".51" fill="#526b78"/>
<g fill="none" stroke="#526b78" stroke-width=".2">
<path d="M165.6 155.4v12.6h25.4v-2.5M178.3 145.2v2.5M178.3 155.4v2.5M191 145.2v2.5M191 155.4v2.5M178.3 165.5v2.5"/>
<circle cx="191" cy="135" r=".51"/>
</g>
<circle cx="178.3" cy="168" r=".51" fill="#526b78"/>
<g fill="none" stroke="#526b78" stroke-width=".2">
<path d="M226.5 137.6h2.5v10.1h-20.3v-7.6h2.6M178.3 168v2.6"/>
<circle cx="178.3" cy="168" r=".51"/>
</g>
<circle cx="229" cy="137.6" r=".51" fill="#526b78"/>
<g fill="none" stroke="#526b78" stroke-width=".2">
<path d="M231.6 104.6h5.1M234.1 104.6v5M246.8 104.6h2.6v33h-20.4M178.3 180.7v2.6"/>
<circle cx="229" cy="137.6" r=".51"/>
</g>
<circle cx="234.1" cy="104.6" r=".51" fill="#526b78"/>
<g fill="none" stroke="#526b78" stroke-width=".2">
<path d="M216.3 104.6h5.1M218.9 104.6v10.1"/>
<circle cx="234.1" cy="104.6" r=".51"/>
</g>
<circle cx="218.9" cy="104.6" r=".51" fill="#526b78"/>
<g fill="none" stroke="#526b78" stroke-width=".2">
<path d="M89.4 86.8v-12.7h109.2v40.6h5M198.6 102h2.5M213.8 114.7h5.1"/>
<circle cx="218.9" cy="104.6" r=".51"/>
</g>
<circle cx="198.6" cy="102" r=".51" fill="#526b78"/>
<g fill="none" stroke="#526b78" stroke-width=".2">
<path d="M36 104.6h7.7M38.6 104.6v2.5M170.6 102h2.6M183.3 102h2.6"/>
<circle cx="198.6" cy="102" r=".51"/>
</g>
<circle cx="38.6" cy="104.6" r=".51" fill="#526b78"/>
<g fill="none" stroke="#526b78" stroke-width=".2">
<path d="M66.5 48.7v5.1M66.5 51.2h5.1M51.3 104.6h2.5"/>
<circle cx="38.6" cy="104.6" r=".51"/>
</g>
<circle cx="66.5" cy="51.2" r=".51" fill="#526b78"/>
<g fill="none" stroke="#526b78" stroke-width=".2">
<path d="M56.4 38.5v5.1M56.4 41.1h5"/>
<circle cx="66.5" cy="51.2" r=".51"/>
</g>
<circle cx="56.4" cy="41.1" r=".51" fill="#526b78"/>
<g fill="none" stroke="#526b78" stroke-width=".2">
<path d="M122.4 23.3h-7.6v15.2h38.1v-2.5M150.3 20.8h5.1M152.9 20.8v7.6"/>
<circle cx="56.4" cy="41.1" r=".51"/>
</g>
<circle cx="152.9" cy="20.8" r=".51" fill="#526b78"/>
<g fill="none" stroke="#526b78" stroke-width=".2">
<path d="M140.2 15.7h-20.4v5.1h2.6M140.2 13.1v7.7h-2.6"/>
<circle cx="152.9" cy="20.8" r=".51"/>
</g>
<circle cx="140.2" cy="15.7" r=".51" fill="#526b78"/>
<g fill="none" stroke="#526b78" stroke-width=".2">
<path d="M140.2 20.8h2.5"/>
<circle cx="140.2" cy="15.7" r=".51"/>
</g>
<circle cx="140.2" cy="20.8" r=".51" fill="#526b78"/>
<g fill="none" stroke="#526b78" stroke-width=".2">
<path d="M71.6 41.1h15.2M81.8 41.1v10.1h-2.6"/>
<circle cx="140.2" cy="20.8" r=".51"/>
</g>
<circle cx="81.8" cy="41.1" r=".51" fill="#526b78"/>
<g fill="none" stroke="#526b78" stroke-width=".2">
<path d="M97 41.1h-10.2v2.5"/>
<circle cx="81.8" cy="41.1" r=".51"/>
</g>
<circle cx="86.8" cy="41.1" r=".51" fill="#526b78"/>
<g fill="none" stroke="#526b78" stroke-width=".2">
<path d="M97 43.6v-2.5h10.1v2.5"/>
<circle cx="86.8" cy="41.1" r=".51"/>
</g>
<circle cx="97" cy="41.1" r=".51" fill="#526b78"/>
<circle cx="97" cy="41.1" r=".51" fill="none" stroke="#526b78" stroke-width=".2"/>
<circle cx="107.1" cy="41.1" r=".51" fill="#526b78"/>
<g fill="none" stroke="#526b78" stroke-width=".2">
<path d="M107.1 41.1h33.1v7.6h-2.6M140.2 43.6h-20.4v5.1h2.6"/>
<circle cx="107.1" cy="41.1" r=".51"/>
</g>
<circle cx="140.2" cy="43.6" r=".51" fill="#526b78"/>
<g fill="none" stroke="#526b78" stroke-width=".2">
<path d="M140.2 48.7h2.5"/>
<circle cx="140.2" cy="43.6" r=".51"/>
</g>
<circle cx="140.2" cy="48.7" r=".51" fill="#526b78"/>
<g fill="none" stroke="#526b78" stroke-width=".2">
<path d="M140.2 13.1h-28v28"/>
<circle cx="140.2" cy="48.7" r=".51"/>
</g>
<circle cx="112.2" cy="41.1" r=".51" fill="#526b78"/>
<g fill="none" stroke="#526b78" stroke-width=".2">
<path d="M211.3 160.4h-2.6v-7.6h20.3v10.2h-2.5"/>
<circle cx="112.2" cy="41.1" r=".51"/>
</g>
<g fill="#2b3a42">
<path d="M31.5 179.2h2.3a3.3 3.3 0 0 1 3.3 3.3v3.1h-.9v-1.1a4 4 0 0 0-.9-3.9l-.8-.4-2.1-.1v5.5h-.9z"/>
<path d="M22.4 179.2h.9v6.4h-.9z"/>
<path d="M15.9 180a3.3 3.3 0 0 1 3.5-.6 3.3 3.3 0 0 1 2.1 3v3.2h-.9v-1.1a3.9 3.9 0 0 0-.9-3.9 2.33 2.33 0 0 0-3.7 1 2.33 2.33 0 0 0 2.2 3.1h1.4l-.1 .9a3.8 3.8 0 0 1-4-1.5 3.3 3.3 0 0 1 .4-4.1z"/>
<path d="M25.1 182.4a2.38 2.38 0 0 1 4.7 0 2.38 2.38 0 0 1-4.7 0zM24.2 182.4a3.3 3.3 0 0 0 6.5 0 3.3 3.3 0 0 0-6.5 0z"/>
</g>
<g font-size="4.2" fill="#2b3a42">
<text x="15" y="191.8">Pigtronix Philosoper’s Tone Micro</text>
<text x="15" y="197.4">Schematic v1.0 (3/28/2025)</text>
<text x="15" y="202.5">aionfx.com</text>
</g>
<g font-size="2.5" fill="#505050">
<text x="128.1" y="19.1">IC3</text>
<text x="144.3" y="18.6">D13</text>
<text x="157" y="18.6">D14</text>
<text x="142.3" y="24.7">1N5817</text>
<text x="155" y="24.7">1N5817</text>
<text x="42.2" y="32.6">VA</text>
<text x="54" y="32.6">+9V</text>
<text x="117.3" y="35.1">GND</text>
<text x="125.5" y="32.6">ICL7660</text>
<text x="153.9" y="35.1">47uF</text>
<text x="153.9" y="30.3">C16</text>
<text x="62.1" y="39.8">AO3401</text>
<text x="64.7" y="36.8">Q1</text>
<text x="179.3" y="40.2">VA</text>
<text x="199.6" y="40.2">VB</text>
<text x="227.6" y="37.6">VA</text>
<text x="87.9" y="45.5">C15</text>
<text x="98.5" y="45.8">C13</text>
<text x="108.7" y="45.8">C14</text>
<text x="128.1" y="47">IC5</text>
<text x="144.3" y="46.5">D15</text>
<text x="157" y="46.5">D16</text>
<text x="191.4" y="47">R21</text>
<text x="234.1" y="44.9">LM741D</text>
<text x="234.1" y="42.2">IC4</text>
<text x="250.4" y="42.7">VC</text>
<text x="42" y="48.3" transform="rotate(-90 42 48.3)">R10</text>
<text x="47.1" y="48.1" transform="rotate(-90 47.1 48.1)">20k</text>
<text x="54.5" y="49.6" transform="rotate(-90 54.5 49.6)">D12</text>
<text x="60" y="51.4" transform="rotate(-90 60 51.4)">1N4001</text>
<text x="74.3" y="49.1">Z1</text>
<text x="87.9" y="50.3">100uF</text>
<text x="98.5" y="50.9">10n</text>
<text x="108.7" y="50.9">10n</text>
<text x="142.3" y="52.6">1N5817</text>
<text x="155" y="52.6">1N5817</text>
<text x="169.6" y="53.4">C11</text>
<text x="181.8" y="53.1">C10</text>
<text x="191.5" y="52.1">91k</text>
<text x="212.3" y="53.1">C12</text>
<text x="47.6" y="60" transform="rotate(-90 47.6 60)">LED</text>
<text x="53.8" y="60">GND</text>
<text x="70.9" y="55.2">unknown</text>
<text x="153.9" y="58.2">C17</text>
<text x="169.6" y="58.5">100n</text>
<text x="181.8" y="58">220uF</text>
<text x="212.3" y="58">100uF</text>
<text x="247.8" y="55.7">C18</text>
<text x="50" y="60.4" transform="rotate(-90 50 60.4)">5MM</text>
<text x="64.9" y="61" transform="rotate(-90 64.9 61)">R23</text>
<text x="69.9" y="61.5" transform="rotate(-90 69.9 61.5)">100k</text>
<text x="84.3" y="60.5">GND</text>
<text x="94.5" y="60.5">GND</text>
<text x="104.6" y="60.5">GND</text>
<text x="117.3" y="63">GND</text>
<text x="125.5" y="60.5">ICL7660</text>
<text x="153.9" y="63">47uF</text>
<text x="199.5" y="61" transform="rotate(-90 199.5 61)">R22</text>
<text x="204.5" y="61.5" transform="rotate(-90 204.5 61.5)">100k</text>
<text x="226.5" y="65.1">GND</text>
<text x="247.8" y="60.5">470uF</text>
<text x="165.6" y="70.2">GND</text>
<text x="178.3" y="70.2">GND</text>
<text x="208.8" y="67.6">GND</text>
<text x="244.3" y="70.2">GND</text>
<text x="64" y="72.7">GND</text>
<text x="198.6" y="72.7">GND</text>
<text x="65" y="83.4">VB</text>
<text x="138.7" y="78.3">VA</text>
<text x="115.6" y="89.5">TREBLE</text>
<text x="142.7" y="88.8">TL074P</text>
<text x="142.7" y="86.2">IC2C</text>
<text x="75.2" y="93.5">VA</text>
<text x="100" y="92.8">R12</text>
<text x="116.5" y="92">100kB</text>
<text x="157.6" y="90.3" transform="rotate(-90 157.6 90.3)">C6</text>
<text x="162.6" y="90.3" transform="rotate(-90 162.6 90.3)">2.2uF</text>
<text x="217.4" y="91">VB</text>
<text x="64.9" y="98.4" transform="rotate(-90 64.9 98.4)">R1</text>
<text x="69.9" y="99.6" transform="rotate(-90 69.9 99.6)">470k</text>
<text x="84.4" y="98.2" transform="rotate(-90 84.4 98.2)">BLEND</text>
<text x="87" y="97.1" transform="rotate(-90 87 97.1)">10kB</text>
<text x="100.1" y="97.8">8k2</text>
<text x="105.3" y="100.4">C7</text>
<text x="176.1" y="100.4">R17</text>
<text x="56.9" y="108">10k</text>
<text x="57.5" y="102.9">R2</text>
<text x="79.2" y="103.9">IC1A</text>
<text x="101.4" y="105.5">680pF</text>
<text x="121.4" y="104.2">C8</text>
<text x="137.6" y="105.7">GND</text>
<text x="160.6" y="106.7" transform="rotate(-90 160.6 106.7)">VOLUME</text>
<text x="163.1" y="104.8" transform="rotate(-90 163.1 104.8)">10kA</text>
<text x="175.5" y="105.5">150R</text>
<text x="201.9" y="106.2">IC2B</text>
<text x="223.8" y="108">100k</text>
<text x="224.4" y="102.9">R15</text>
<text x="239.6" y="102.9">R14</text>
<text x="239.8" y="108">2k7</text>
<text x="45.8" y="108.9" transform="rotate(-90 45.8 108.9)">C1</text>
<text x="50.9" y="110.2" transform="rotate(-90 50.9 110.2)">22n</text>
<text x="79.2" y="112.2">NE5532</text>
<text x="101.1" y="111.8">C2</text>
<text x="121.4" y="109.3">1n5</text>
<text x="138" y="110.5">R18</text>
<text x="201.8" y="108.9">TL074P</text>
<text x="206.6" y="113.1">R19</text>
<text x="229.7" y="111.8">C9</text>
<text x="36.9" y="114.3" transform="rotate(-90 36.9 114.3)">R25</text>
<text x="42" y="114.5" transform="rotate(-90 42 114.5)">10M</text>
<text x="101.1" y="116.9">1uF</text>
<text x="107.2" y="114.6">GND</text>
<text x="118.2" y="119.4" transform="rotate(-90 118.2 119.4)">R20</text>
<text x="123.3" y="119.2" transform="rotate(-90 123.3 119.2)">2k7</text>
<text x="138.2" y="115.6">10k</text>
<text x="163" y="118.4">GND</text>
<text x="206.7" y="118.1">68k</text>
<text x="228.5" y="116.9">2n2</text>
<text x="74.2" y="120.9">GND</text>
<text x="126" y="124">VB</text>
<text x="36.1" y="126">GND</text>
<text x="97.1" y="130.8" transform="rotate(-90 97.1 130.8)">100kB</text>
<text x="117.3" y="131.1">GND</text>
<text x="140.2" y="131.9">IC1B</text>
<text x="221.4" y="131.9">IC2A</text>
<text x="231.6" y="126">GND</text>
<text x="94.6" y="132.4" transform="rotate(-90 94.6 132.4)">SUSTAIN</text>
<text x="115.9" y="135.9">R5</text>
<text x="156.5" y="133.4">R3</text>
<text x="221.4" y="134.8">TL074P</text>
<text x="115.3" y="141">2k7</text>
<text x="140.2" y="140.1">NE5532</text>
<text x="155.3" y="138.5">220k</text>
<text x="176.4" y="142.9" transform="rotate(-90 176.4 142.9)">D1</text>
<text x="194.6" y="142.9" transform="rotate(-90 194.6 142.9)">D2</text>
<text x="136.2" y="146.1">R7</text>
<text x="181.9" y="145.2" transform="rotate(-90 181.9 145.2)">1N914</text>
<text x="189.1" y="144.7" transform="rotate(-90 189.1 144.7)">1N914</text>
<text x="135.3" y="151.2">2M2</text>
<text x="163.9" y="151.7" transform="rotate(-90 163.9 151.7)">R6</text>
<text x="169" y="152.9" transform="rotate(-90 169 152.9)">100k</text>
<text x="176.4" y="153.1" transform="rotate(-90 176.4 153.1)">D3</text>
<text x="181.9" y="155.4" transform="rotate(-90 181.9 155.4)">1N914</text>
<text x="189.1" y="154.8" transform="rotate(-90 189.1 154.8)">1N914</text>
<text x="194.6" y="153.1" transform="rotate(-90 194.6 153.1)">D4</text>
<text x="131.5" y="156.5">C3</text>
<text x="138.6" y="156.5">33pF</text>
<text x="176.4" y="163.2" transform="rotate(-90 176.4 163.2)">D5</text>
<text x="181.9" y="165.5" transform="rotate(-90 181.9 165.5)">1N914</text>
<text x="189.1" y="165" transform="rotate(-90 189.1 165)">1N914</text>
<text x="194.6" y="163.2" transform="rotate(-90 194.6 163.2)">D6</text>
<text x="221.4" y="167.7">IC2D</text>
<text x="93" y="172.2">VC</text>
<text x="221.4" y="170.3">TL074P</text>
<text x="100.6" y="179.1">R9</text>
<text x="114.5" y="178.8">D7</text>
<text x="130.6" y="174.5">VTL5C6_LDR</text>
<text x="142.4" y="178.8">D8</text>
<text x="176.6" y="177.1" transform="rotate(-90 176.6 177.1)">R8</text>
<text x="181.7" y="177.7" transform="rotate(-90 181.7 177.7)">27k</text>
<text x="206.2" y="174.3">GND</text>
<text x="99.9" y="184.2">47R</text>
<text x="112.7" y="184.4">1N914</text>
<text x="140.1" y="184.4">1N914</text>
<text x="174.4" y="185.2">C5</text>
<text x="121.1" y="187.7">C4</text>
<text x="173.2" y="190">1uF</text>
<text x="114.5" y="196.6">D9</text>
<text x="115.8" y="192.6">2200uF</text>
<text x="132.8" y="196.8" transform="rotate(-90 132.8 196.8)">VTL5C6_LED</text>
<text x="141.8" y="196.6">D10</text>
<text x="112.2" y="202.2">1N914</text>
<text x="140.7" y="202.2">1N914</text>
<text x="175.7" y="199.7">GND</text>
</g>
<g font-size="2.1" fill="#505050">
<text x="123.4" y="20.4">1</text>
<text x="123.4" y="22.9">2</text>
<text x="135.4" y="22.9">7</text>
<text x="135.4" y="20.4">8</text>
<text x="123.4" y="25.5">3</text>
<text x="123.4" y="28">4</text>
<text x="135.4" y="28">5</text>
<text x="135.4" y="25.5">6</text>
<text x="228.7" y="45.8" transform="rotate(-90 228.7 45.8)">7</text>
<text x="231.2" y="45.8" transform="rotate(-90 231.2 45.8)">1</text>
<text x="123.4" y="48.3">1</text>
<text x="123.4" y="50.9">2</text>
<text x="123.4" y="53.4">3</text>
<text x="135.4" y="53.4">6</text>
<text x="135.4" y="50.9">7</text>
<text x="135.4" y="48.3">8</text>
<text x="225" y="53.4">2</text>
<text x="225" y="48.3">3</text>
<text x="237" y="48.3">5</text>
<text x="237" y="50.9">6</text>
<text x="123.4" y="56">4</text>
<text x="135.4" y="56">5</text>
<text x="228.7" y="57.8" transform="rotate(-90 228.7 57.8)">4</text>
<text x="231.2" y="57.8" transform="rotate(-90 231.2 57.8)">8</text>
<text x="24.7" y="64.7">TO SWITCH</text>
<text x="132.4" y="89">10</text>
<text x="139.8" y="87" transform="rotate(-90 139.8 87)">4</text>
<text x="133.6" y="94">9</text>
<text x="145.6" y="91.5">8</text>
<text x="139.8" y="99.1" transform="rotate(-90 139.8 99.1)">11</text>
<text x="202.1" y="101.7">7</text>
<text x="214.2" y="99.1">5</text>
<text x="28.7" y="105.3">IN</text>
<text x="70.1" y="104.2">3</text>
<text x="76.3" y="102.2" transform="rotate(-90 76.3 102.2)">8</text>
<text x="82.1" y="106.7">1</text>
<text x="191" y="102.8">OUT</text>
<text x="214.2" y="104.2">6</text>
<text x="70.1" y="109.3">2</text>
<text x="76.3" y="113.1" transform="rotate(-90 76.3 113.1)">4</text>
<text x="131" y="137.2">6</text>
<text x="131" y="132.1">5</text>
<text x="143.1" y="134.7">7</text>
<text x="212.3" y="134.7">3</text>
<text x="224.3" y="137.2">1</text>
<text x="212.3" y="139.8">2</text>
<text x="211.1" y="160.1">13</text>
<text x="211.1" y="165.2">12</text>
<text x="224.3" y="162.6">14</text>
</g>
<g font-size="1.8" fill="#505050">
<text x="91.9" y="88.7" transform="rotate(-90 91.9 88.7)">3</text>
<text x="94.5" y="95.7" transform="rotate(-90 94.5 95.7)">2</text>
<text x="91.9" y="100.8" transform="rotate(-90 91.9 100.8)">1</text>
<text x="113.5" y="96.9">1</text>
<text x="118.6" y="99.5">2</text>
<text x="125.6" y="96.9">3</text>
<text x="168.1" y="96.3" transform="rotate(-90 168.1 96.3)">3</text>
<text x="170.6" y="103.3" transform="rotate(-90 170.6 103.3)">2</text>
<text x="168.1" y="108.4" transform="rotate(-90 168.1 108.4)">1</text>
<text x="102.1" y="121.7" transform="rotate(-90 102.1 121.7)">3</text>
<text x="104.6" y="128.7" transform="rotate(-90 104.6 128.7)">2</text>
<text x="102.1" y="133.8" transform="rotate(-90 102.1 133.8)">1</text>
</g>
</svg>
